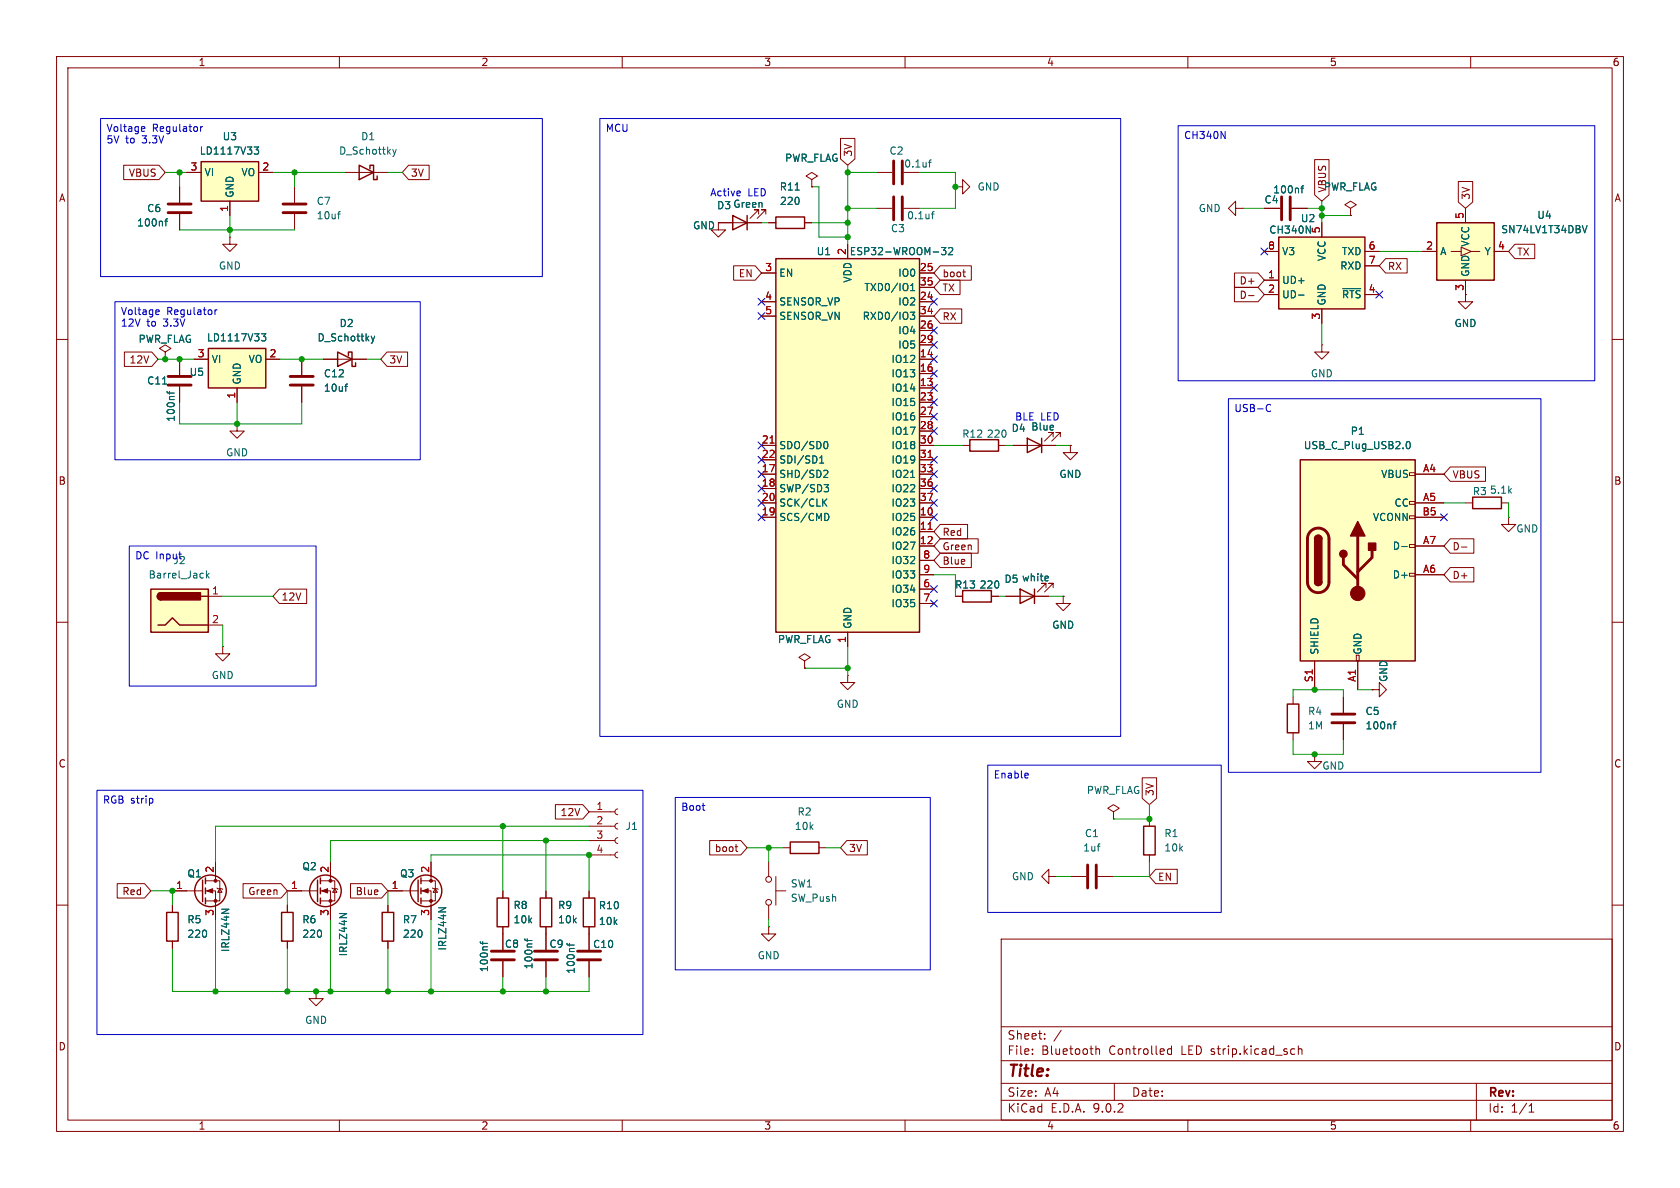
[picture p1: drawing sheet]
<svg xmlns="http://www.w3.org/2000/svg" width="297mm" height="210mm" viewBox="0 0 297 210" stroke-linecap="round" stroke-linejoin="round" font-family="sans-serif">
<g fill="none" stroke="#840000" stroke-width=".18">
<path d="M10 10h277v190h-277zM12 12h273v186h-273zM60 10v2M110 10v2M160 10v2M210 10v2M260 10v2M10 60h2M285 60h2M10 110h2M285 110h2M10 160h2"/>
<path d="M68.6 160v1.3M68.6 166.4v1.2M177 166h108v32h-108zM285 160h2M60 198v2M110 198v2M160 198v2M177 194.5h108M177 191.5h108M177 187.5h108M177 181.5h108M182.5 186.3v.1"/>
<path d="M182.5 185.5v.1M184.7 183.6v.1M184.7 182.8v.1M187.6 182.1l-1.3 2M193.7 184.9v1.5M193.7 185.5l.3-.1 .3 .1 .1 .9M197 191.5v3M207.1 185.5l-.4-.1-.3 .3v.4l.1 .2h.6M207.1 184.9v1.5M210 198v2M228.7 185.4l.2 .1M228.9 186.3l-.2 .1"/>
<path d="M229.5 185.5l.2-.1 .4 .1 .1 .9M229.5 184.9v1.5M260 198v2M261 191.5v6.5M270.3 196.6h.9M270.3 195.5l.4-.4v1.5"/>
</g>
<path d="M67.6 161.3h2v5.1h-2z" fill="none" stroke="#840000" stroke-width=".25"/>
<path d="M254 39.4h10.2v10.1h-10.2z" fill="#ffffc2"/>
<g fill="none" stroke="#840000" stroke-width=".25">
<path d="M254 39.4h10.2v10.1h-10.2zM35.8 155.6v3.8M36.3 155.2v1M36.3 157v1M36.3 158.8v1M103.1 158.8h2.1v5h-2.1zM139.7 148.8h5.1v2.1h-5.1zM202.2 146.1h2v5h-2zM29.5 161.3h2v5.1h-2zM49.8 161.3h2v5.1h-2z"/>
<circle cx="37.2" cy="157.5" r="2.79"/>
</g>
<g fill="none" stroke="#840000" stroke-width=".18">
<path d="M259.1 36.8v2.6M251.5 44.5h2.5M256.5 44.5h1.8M258.3 43.7l1.8 .8-1.8 .7zM259.1 49.5v2.6M260.1 44.5h1.5M264.2 44.5h2.5M31.7 63.5v2.8M31.7 68.3v2.8M189.2 78.7v1.3h1.3l-1.3 1.3-1.2-1.3h1.2M189.2 78.7h.1M142.2 116.8l1.1-.6-1.1-.6-1 .6 1 .6v1.3"/>
<path d="M142.2 118.1h.1M149.9 119.4v1.3h1.2l-1.2 1.2-1.3-1.2h1.3M149.9 119.4h.1M30.5 157.5h5.3M36.3 155.7h2.6v3.6h-2.6M36.3 157.5h1.8v5.1M38.1 152.4v3.3M38.4 157l.1 .1h.7l.2 .1M38.9 157.1l.3 .6h-.7zM104.1 157.5v1.3M104.1 143.5h4.6M104.1 146.1h4.6"/>
<path d="M104.1 148.6h4.6M104.1 151.1h4.6M109.2 143l-.3 .2-.2 .3 .2 .4 .3 .1M109.2 145.5l-.3 .2-.2 .4 .2 .3 .3 .2M109.2 148.1l-.3 .1-.2 .4 .2 .3 .3 .2M109.2 150.6l-.3 .2-.2 .3 .2 .4 .3 .1M135.9 152.4v2.5M137.2 157.5h1.7M137.2 154.9v5.1M138.4 149.9h1.3M144.8 149.9h1.2M185.4 154.9v-1.2l-1.3 1.2 1.3 1.3v-1.3h1.3"/>
<path d="M186.7 154.9h.1M189.2 154.9h2.8M194.1 154.9h2.7M196.8 143.5l1.1-.6-1.1-.7-1 .7 1 .6v1.3M196.8 144.8h.1M203.2 144.8v1.3M203.2 151.1v1.3M30.5 160v1.3M30.5 166.4v1.2M50.8 160v1.3M50.8 166.4v1.2M55.9 175.3v1.2h1.2l-1.2 1.3-1.3-1.3h1.3"/>
<path d="M55.9 175.3h.1M88.9 165.1v2.8M88.9 169.9v2.8M104.1 163.8v1.3M135.9 163.8v1.3h1.3l-1.3 1.3-1.3-1.3h1.3M135.9 163.8h.1M135.9 160v2.6"/>
<circle cx="135.9" cy="155.4" r=".51"/>
<circle cx="135.9" cy="159.5" r=".51"/>
</g>
<path d="M279.7 39.9l.5 1.2 .4-1.2M28.7 67.9h.8M29.5 69.2l.2 .3h1.1M30 69.2v.5M194 149.6h.5M194.3 149.2h.2M39.2 160.7h1.3l-1.3 .8M84.9 166.5l.2 .3h1.1M85.3 166.5v.4" fill="none" stroke="#006464" stroke-width=".18"/>
<path d="M29.7 66.5h4.1M29.7 68.1h4.1M192.3 152.9v4.1M193.8 152.9v4.1M86.9 168.1h4M86.9 169.7h4" fill="none" stroke="#840000" stroke-width=".51"/>
<g fill="#840000" stroke="#840000" stroke-width=".18">
<path d="M36.6 157.5l1-.4v.8z"/>
<circle cx="38.1" cy="155.7" r=".25"/>
<circle cx="38.1" cy="159.3" r=".25"/>
</g>
<path d="M137.2 45.7h25.4v66.1h-25.4z" fill="#ffffc2"/>
<g fill="none" stroke="#840000" stroke-width=".25">
<path d="M63.5 29.2l2.5 1.3-2.5 1.3zM65.4 29.8v-.6h.6v2.6h.7v-.7M137.2 45.7h25.4v66.1h-25.4zM170.2 104.4h5.1v2h-5.1zM180.3 104.1l2.6 1.3-2.6 1.3zM182.9 104.1v2.6M56.1 155.6v3.8M56.6 155.2v1M56.6 157v1M56.6 158.8v1M95.5 158.8h2v5h-2z"/>
<circle cx="57.5" cy="157.5" r="2.79"/>
</g>
<g fill="none" stroke="#840000" stroke-width=".18">
<path d="M52.1 33v2.8M52.1 37.8v2.8M61 30.5h7.6M154.9 36.8h2.8M159.8 36.8h2.8M223.5 36.8h2.8M228.3 36.8h2.8M134.6 48.3h2.6M134.6 53.3h2.6M134.6 55.9h2.6M149.9 43.2v2.5M162.6 48.3h2.5"/>
<path d="M162.6 53.3h2.5M162.6 55.9h2.5M162.6 50.8h2.5M162.6 58.4h2.5M29.2 62.2l1-.6-1-.6-1 .6 1 .6v1.3M29.2 63.5h.1M134.6 78.7h2.6M162.6 78.7h2.5M162.6 61h2.5M162.6 63.5h2.5M162.6 66h2.5M162.6 68.6h2.5"/>
<path d="M162.6 71.1h2.5M162.6 73.7h2.5M162.6 76.2h2.5M134.6 81.3h2.6M134.6 83.8h2.6M134.6 86.4h2.6M134.6 88.9h2.6M134.6 91.4h2.6M162.6 81.3h2.5M162.6 83.8h2.5M162.6 86.4h2.5M162.6 88.9h2.5"/>
<path d="M162.6 91.4h2.5M162.6 94h2.5M162.6 96.5h2.5M162.6 99.1h2.5M39.4 114.3v1.3h1.2l-1.2 1.2-1.3-1.2h1.3M39.4 114.3h.1M149.9 111.8v2.5M162.6 101.6h2.5M162.6 104.1h2.5M162.6 106.7h2.5M168.9 105.4h1.3M175.3 105.4h1.2"/>
<path d="M177.8 105.4h7.6M184.9 103.9v-.8h-.8h.8l-1.5 1.5M186.2 103.9v-.8h-.8h.8l-1.5 1.5M188 105.4v1.3h1.2l-1.2 1.3-1.3-1.3h1.3M188 105.4h.1M50.8 157.5h5.3M56.6 155.7h2.6v3.6h-2.6M56.6 157.5h1.8v5.1M58.4 152.4v3.3M58.7 157l.1 .1h.8l.1 .1M59.2 157.1l.4 .6h-.8zM96.5 157.5v1.3"/>
<path d="M96.5 163.8v1.3"/>
</g>
<g fill="none" stroke="#006464" stroke-width=".18">
<path d="M59.7 37.8h.5M60.2 37.4l-.3 .1M69.4 26.4l.3 .8M69.7 27.2l-.3 .5M70 26.4l-.3 .8M164.7 37.8h.4M165.1 37.4l-.3 .2v1.1M230 33.3h.5M230.5 32.8l-.3 .2v1.1M160.9 55.2h.8l-.4 .5 .3 .1v.5l-.1 .2-.5-.1M161 51.4h.7M161 50.5l.3-.4v1.3"/>
<path d="M166.4 43.8h.8l-.4 .4 .4 .2v.5l-.2 .1-.6-.1M167.7 43.9l.5-.1 .2 .3-.8 .9h.8M145.9 78a.68 .68 0 0 1 .5 .7 .68 .68 0 0 1-.5 .6M144.9 81.9h.7M144.9 81l.4-.4v1.3M145.6 88.8l.6 .7M145.7 85.7h.8l-.4 .5 .3 .1 .1 .4-.3 .2h-.3M145.8 83.1l.4 .1 .2 .3-.8 .9h.8M146.2 88.2l-.8 .7M146.3 90.8l.2 .5-.2 .7M161 84.4h.7M185.2 101.8l.1 .3-.6 .2"/>
<path d="M185.3 102.6l-.1 .1M60 161.5h1.3l-1.3 .7"/>
</g>
<path d="M136.1 78.3h.8M164.1 80.9h.7M164.1 93.6h.7" fill="none" stroke="#a90000" stroke-width=".18"/>
<g fill="#840000" stroke="#840000" stroke-width=".18">
<path d="M56.9 157.5l1-.4v.8z"/>
<circle cx="58.4" cy="155.7" r=".25"/>
<circle cx="58.4" cy="159.3" r=".25"/>
</g>
<path d="M50 36.1h4.1M50 37.6h4.1M158 34.8v4.1M159.5 34.8v4.1M226.6 34.8v4.1M228.1 34.8v4.1" fill="none" stroke="#840000" stroke-width=".51"/>
<path d="M26.7 104.1h10.1v7.7h-10.1z" fill="#ffffc2"/>
<path d="M59.7 62.2l2.5 1.3-2.5 1.3zM61.6 62.9v-.7h.6v2.6h.7v-.7M26.7 104.1h10.1v7.7h-10.1zM27.9 110.5h1.3l1.3-1.3 1.2 1.3h5.1M28.4 104.8a.64 .64 0 0 0-.6 .6 .64 .64 0 0 0 .6 .6M35.6 105.4h1.2" fill="none" stroke="#840000" stroke-width=".25"/>
<g fill="#840000" stroke="#840000" stroke-width=".25">
<path d="M28 105l.4-.2v1.2a.63 .63 0 0 1-.5-.3 .63 .63 0 0 1 .1-.7z"/>
<path d="M28.4 104.8h7v1.2h-7z"/>
</g>
<path d="M154.9 30.5h2.8M159.8 30.5h2.8M53.3 63.5v2.8M53.3 68.3v2.8M57.1 63.5h7.7M36.8 105.4h2.6M36.8 110.5h2.6" fill="none" stroke="#840000" stroke-width=".18"/>
<path d="M164.2 28.7h.4M164.6 28.3l-.3 .1v1.1M65.6 59.4l.3 .9M66.2 59.4l-.3 .9M61 68.3h.4M61.4 67.9h-.2M65.9 60.3l-.3 .4M36.5 100.9v1.3M36.6 101.7l.4 .5M37 101.3l-.5 .5" fill="none" stroke="#006464" stroke-width=".18"/>
<path d="M158 28.4v4.1M159.5 28.4v4.1M51.3 66.5h4.1M51.3 68.1h4.1" fill="none" stroke="#840000" stroke-width=".51"/>
<path d="M36.8 61.6h10.2v7h-10.2z" fill="#ffffc2"/>
<path d="M36.8 61.6h10.2v7h-10.2zM181.6 77.5l2.5 1.2-2.5 1.3zM184.1 77.5v2.5" fill="none" stroke="#840000" stroke-width=".25"/>
<g fill="none" stroke="#840000" stroke-width=".18">
<path d="M31.7 33v2.8M31.7 37.8v2.8M127 39.4v1.2h1.3l-1.3 1.3-1.3-1.3h1.3M127 39.4h.1M168.9 33h1.3v-1.2l1.2 1.2-1.2 1.3v-1.3M168.9 33h.1M218.4 36.8v-1.2l-1.2 1.2 1.2 1.3v-1.3h1.3M219.7 36.8h.1M40.6 41.9v1.3h1.3l-1.3 1.3-1.2-1.3h1.2M40.6 41.9h.1M34.3 63.5h2.5M41.9 74.9v1.3h1.3l-1.3 1.3-1.3-1.3h1.3"/>
<path d="M41.9 74.9h.1M41.9 68.6v2.5M47 63.5h2.5M179.1 78.7h7.6M186.2 77.2v-.7h-.8h.8l-1.5 1.5M187.5 77.2v-.7h-.8h.8l-1.6 1.5"/>
</g>
<path d="M29.1 39.1h.5M29.6 38.7l-.3 .2v1M46.2 59h.8l-.4 .5 .3 .1 .1 .4-.3 .3h-.3" fill="none" stroke="#006464" stroke-width=".18"/>
<path d="M29.7 36.1h4.1M29.7 37.6h4.1" fill="none" stroke="#840000" stroke-width=".51"/>
<path d="M35.6 28.6h10.1v7h-10.1z" fill="#ffffc2"/>
<g fill="none" stroke="#840000" stroke-width=".25">
<path d="M35.6 28.6h10.1v7h-10.1zM129.5 38.1l2.6 1.3-2.6 1.2zM132.1 38.1v2.5M137.2 38.4h5v2h-5zM171.4 77.7h5.1v2.1h-5.1zM73.9 155.6v3.8M74.4 155.2v1M74.4 157v1M74.4 158.8v1M87.9 158.8h2v5h-2z"/>
<circle cx="75.3" cy="157.5" r="2.79"/>
</g>
<g fill="none" stroke="#840000" stroke-width=".18">
<path d="M33 30.5h2.6M40.6 35.6v2.5M45.7 30.5h2.6M127 39.4h7.6M134.1 37.8v-.7h-.8h.8l-1.5 1.5M135.4 37.8v-.7h-.8h.8l-1.5 1.5M135.9 39.4h1.3M142.2 39.4h1.3M143.5 31.8l1-.7-1-.6-1 .6 1 .7v1.2M143.5 33h.1M170.2 78.7h1.2M176.5 78.7h1.3"/>
<path d="M68.6 157.5h5.3M74.4 155.7h2.6v3.6h-2.6M74.4 157.5h1.8v5.1M76.2 152.4v3.3M76.5 157l.1 .1h.7l.2 .1M77 157.1l.3 .6h-.7zM88.9 157.5v1.3M88.9 163.8v1.3M96.5 165.1v2.8M96.5 169.9v2.8M104.1 165.1v2.8M104.1 169.9v2.8"/>
</g>
<path d="M44.9 26h.8l-.4 .5 .4 .1v.4l-.2 .2h-.4M140.6 33.6h.7M77.5 160.5h1.3l-1.3 .7M92.8 166l.2 .3h1.1M93.2 166v.4M100.2 166.8l.2 .3h1.1M100.7 166.8v.4" fill="none" stroke="#006464" stroke-width=".18"/>
<path d="M94.5 168.1h4.1M94.5 169.7h4.1M102.1 168.1h4.1M102.1 169.7h4.1" fill="none" stroke="#840000" stroke-width=".51"/>
<g fill="#840000" stroke="#840000" stroke-width=".18">
<path d="M74.7 157.5l1-.4v.8z"/>
<circle cx="76.2" cy="155.7" r=".25"/>
<circle cx="76.2" cy="159.3" r=".25"/>
</g>
<path d="M229.9 81.3h20.3v35.5h-20.3z" fill="#ffffc2"/>
<g fill="none" stroke="#840000" stroke-width=".18">
<path d="M249.2 83.6h1v.5h-1zM249.2 88.6h1v.6h-1zM249.2 91.2h1v.5h-1zM249.2 96.3h1v.5h-1zM250.2 83.8h5.1M250.2 88.9h5.1M250.2 91.4h5.1M250.2 96.5h5.1M259.1 88.9h1.2M265.4 88.9h1.3M266.7 91.4v1.3h1.3l-1.3 1.3-1.3-1.3h1.3M266.7 91.4h.1"/>
<path d="M232.4 116.8v5.1M239.8 115.8h.5v1h-.5zM240 116.8v5.1M249.2 101.3h1v.6h-1zM250.2 101.6h5.1M228.6 123.2v1.3M228.6 129.5v1.3M232.4 133.4v1.2h1.3l-1.3 1.3-1.3-1.3h1.3M232.4 133.4h.1M237.5 123.2v2.8M237.5 128v2.8M242.6 121.9h1.2v-1.2l1.3 1.2-1.3 1.3v-1.3"/>
<path d="M242.6 121.9h.1"/>
</g>
<path d="M229.9 81.3h20.3v35.5h-20.3zM232.4 95.3a.64 .64 0 0 1 .6-.7 .64 .64 0 0 1 .7 .7M260.3 87.9h5.1v2h-5.1zM232.4 102.9a.64 .64 0 0 0 .6 .6 .64 .64 0 0 0 .7-.6M227.6 124.5h2v5h-2z" fill="none" stroke="#840000" stroke-width=".25"/>
<path d="M231.7 93.9a1.9 1.9 0 0 1 2.1-.4 1.9 1.9 0 0 1 1.1 1.8v7.6a1.91 1.91 0 0 1-1.9 1.9 1.91 1.91 0 0 1-1.9-1.9v-7.8l.2-.6zM237.5 98.6v1.2l2.5 2.6M240 94.7v10.2M242.6 97.3v1.3l-2.6 2.5M235.5 126.2h4M235.5 127.8h4" fill="none" stroke="#840000" stroke-width=".51"/>
<g fill="#840000" stroke="#840000" stroke-width=".25">
<path d="M232.4 95.3h1.3v7.6h-1.3z"/>
<path d="M232.6 94.8a.64 .64 0 0 1 .7-.1 .64 .64 0 0 1 .4 .6h-1.3z"/>
<path d="M232.4 102.9h1.3a.64 .64 0 0 1-.7 .6 .64 .64 0 0 1-.6-.6z"/>
<path d="M240 92.2l1.3 2.5h-2.5z"/>
<path d="M241.9 96h1.3v1.3h-1.3z"/>
<circle cx="237.5" cy="97.9" r=".63"/>
</g>
<circle cx="240" cy="104.9" r="1.27" fill="#840000" stroke="#840000" stroke-width=".18"/>
<path d="M248.8 78.1l.1-.1a.68 .68 0 0 1 .4 .7 .68 .68 0 0 1-.4 .6 .84 .84 0 0 1-.1-1.2zM247.8 96.6h1M246.3 128h.5M246.8 127.6l-.3 .2v1" fill="none" stroke="#006464" stroke-width=".18"/>
<path d="M226.1 41.9h15.2v12.7h-15.2z" fill="#ffffc2"/>
<path d="M226.1 41.9h15.2v12.7h-15.2z" fill="none" stroke="#840000" stroke-width=".25"/>
<g fill="none" stroke="#840000" stroke-width=".18">
<path d="M21.9 29.2h6.2l1.1 1.3-1.1 1.3h-6.2zM31.7 33v2.8M31.7 37.8v2.8M33 30.5h2.6M40.6 35.6v2.5M45.7 30.5h2.6M72.2 29.2h3.7v2.6h-3.7l-1.1-1.3zM127 39.4h.1M127 39.4h2.5M132.1 39.4h2.5M135.9 39.4h1.3M142.2 39.4h1.3"/>
<path d="M143.5 33h.1M148.6 24.5h2.5v3.6l-1.2 1.1-1.3-1.1zM223.5 36.8h2.8M228.3 36.8h2.8M232.4 28.2h2.6v6.2l-1.3 1.2-1.3-1.2zM233.7 39.4v2.5M238.8 36.8l1-.6-1-.6-1.1 .6 1.1 .6v1.3M238.8 38.1h.1M257.8 32.1h2.6v3.6l-1.3 1.1-1.3-1.1zM259.1 36.8v2.6M129.7 47h3.8l1.1 1.3-1.1 1.2h-3.8zM134.6 48.3h2.6"/>
<path d="M134.6 53.3h2.6M134.6 55.9h2.6M149.9 43.2v2.5M162.6 48.3h2.5M162.6 53.3h2.5M162.6 55.9h2.5M162.6 50.8h2.5M162.6 58.4h2.5M166.2 54.6h3.8v2.6h-3.8l-1.1-1.3zM166.2 49.5h3.5v2.6h-3.5l-1.1-1.3zM166.2 47h5.5v2.5h-5.5l-1.1-1.2zM170.2 48.1h.5"/>
<path d="M170.4 48.9h.3M218.2 50.8h4.2l1.1 1.3-1.1 1.2h-4.2zM218.2 48.3h4.2l1.1 1.2-1.1 1.3h-4.2zM220.7 52.3h1M223.5 44.5h2.6M223.5 49.5h2.6M223.5 52.1h2.6M233.7 54.6v2.6M241.3 44.5h2.5M241.3 52.1h2.5M241.3 47h2.5M245 45.7h3.8v2.6h-3.8l-1.2-1.3z"/>
<path d="M251.5 44.5h2.5M259.1 52.1v1.2h1.2l-1.2 1.3-1.3-1.3h1.3M259.1 52.1h.1M259.1 49.5v2.6M264.2 44.5h2.5M267.8 43.2h3.5v2.5h-3.5l-1.1-1.2zM22 62.2h4.8l1.1 1.3-1.1 1.3h-4.8zM29.2 63.5h.1M31.7 63.5v2.8M31.7 68.3v2.8M34.3 63.5h2.5M41.9 68.6v2.5"/>
<path d="M47 63.5h2.5M53.3 63.5v2.8M53.3 68.3v2.8M57.1 63.5h2.6M62.2 63.5h2.6M68.4 62.2h3.7v2.6h-3.7l-1.1-1.3zM134.6 78.7h2.6M162.6 63.5h2.5M162.6 78.7h2.5M162.6 61h2.5M162.6 66h2.5M162.6 68.6h2.5"/>
<path d="M162.6 71.1h2.5M162.6 73.7h2.5M162.6 76.2h2.5M179.1 78.7h2.5M184.1 78.7h2.6M189.2 78.7h.1M233.7 61v1.2h1.2l-1.2 1.3-1.3-1.3h1.3M233.7 61h.1M134.6 81.3h2.6M134.6 83.8h2.6M134.6 86.4h2.6M134.6 88.9h2.6"/>
<path d="M134.6 91.4h2.6M162.6 81.3h2.5M162.6 83.8h2.5M162.6 86.4h2.5M162.6 88.9h2.5M162.6 91.4h2.5M162.6 94h2.5M162.6 96.5h2.5M162.6 99.1h2.5M166.2 92.7h4.9v2.6h-4.9l-1.1-1.3zM166.2 97.8h5.5v2.5h-5.5l-1.1-1.2zM166.2 95.2h6.7v2.6h-6.7l-1.1-1.3z"/>
<path d="M250.2 83.8h5.1M250.2 88.9h5.1M250.2 91.4h5.1M250.2 96.5h5.1M256.4 82.5h6.2v2.6h-6.2l-1.1-1.3zM256.4 95.2h4.2v2.6h-4.2l-1.1-1.3zM258.4 96.7h.9M49.4 104.1h4.8v2.6h-4.8l-1.1-1.3zM142.2 118.1h.1M149.9 111.8v2.5M162.6 101.6h2.5M162.6 104.1h2.5"/>
<path d="M162.6 106.7h2.5M168.9 105.4h1.3M175.3 105.4h1.2M177.8 105.4h2.5M182.9 105.4h2.5M188 105.4h.1M232.4 116.8v5.1M240 116.8v5.1M250.2 101.6h5.1M256.4 100.3h4.2v2.6h-4.2l-1.1-1.3zM201.9 137.5h2.6v3.6l-1.3 1.1-1.3-1.1zM237.5 123.2v2.8"/>
<path d="M237.5 128v2.8M242.6 121.9h.1M20.7 156.2h4.9l1.1 1.3-1.1 1.3h-4.9zM30.5 157.5h2.5M38.1 152.4v2.5M43 156.2h6.7l1.1 1.3-1.1 1.3h-6.7zM50.8 157.5h2.5M58.4 152.4v2.5M62 156.2h5.5l1.1 1.3-1.1 1.3h-5.5zM68.6 157.5h2.5M76.2 152.4v2.5M88.9 157.5v1.3"/>
<path d="M96.5 157.5v1.3M98.2 142.2h4.8l1.1 1.3-1.1 1.3h-4.8zM104.1 157.5v1.3M125.5 148.6h5.5l1.1 1.3-1.1 1.2h-5.5zM129.9 149.7h.5M130.2 150.5h.2M149.7 148.6h3.6v2.5h-3.6l-1.1-1.2zM204.3 153.7h3.8v2.5h-3.8l-1.1-1.3zM30.5 160v1.3M30.5 166.4v1.2M38.1 160v2.6M50.8 160v1.3"/>
<path d="M50.8 166.4v1.2M58.4 160v2.6M68.6 160v1.3M68.6 166.4v1.2M76.2 160v2.6M88.9 163.8v4.1M88.9 169.9v2.8M96.5 163.8v4.1M96.5 169.9v2.8M104.1 163.8v4.1M104.1 169.9v2.8"/>
</g>
<g fill="none" stroke="#006464" stroke-width=".18">
<path d="M29.1 39.1h.5M29.6 38.7l-.3 .2v1M44.9 26h.8l-.4 .5 .4 .1v.4l-.2 .2h-.4M140.6 33.6h.7M230 33.3h.5M230.5 32.8l-.3 .2v1.1M230.9 39.9l.8 1.3M279.7 39.9l.5 1.2 .4-1.2M46.2 59h.8l-.4 .5 .3 .1 .1 .4-.3 .3h-.3M65.6 59.4l.3 .9M66.2 59.4l-.3 .9M160.9 55.2h.8l-.4 .5 .3 .1v.5l-.1 .2-.5-.1"/>
<path d="M161 51.4h.7M161 50.5l.3-.4v1.3M166.4 43.8h.8l-.4 .4 .4 .2v.5l-.2 .1-.6-.1M167.7 43.9l.5-.1 .2 .3-.8 .9h.8M229.6 52.2h.9M237.4 51h3.2M28.7 67.9h.8M29.5 69.2l.2 .3h1.1M30 69.2v.5M61 68.3h.4M61.4 67.9h-.2M65.9 60.3l-.3 .4"/>
<path d="M145.9 78a.68 .68 0 0 1 .5 .7 .68 .68 0 0 1-.5 .6M248.8 78.1l.1-.1a.68 .68 0 0 1 .4 .7 .68 .68 0 0 1-.4 .6 .84 .84 0 0 1-.1-1.2zM144.9 81.9h.7M144.9 81l.4-.4v1.3M145.6 88.8l.6 .7M145.7 85.7h.8l-.4 .5 .3 .1 .1 .4-.3 .2h-.3M145.8 83.1l.4 .1 .2 .3-.8 .9h.8M146.2 88.2l-.8 .7M146.3 90.8l.2 .5-.2 .7M161 84.4h.7M247.8 96.6h1M185.2 101.8l.1 .3-.6 .2"/>
<path d="M185.3 102.6l-.1 .1M246.3 128h.5M246.8 127.6l-.3 .2v1M39.2 160.7h1.3l-1.3 .8M60 161.5h1.3l-1.3 .7M77.5 160.5h1.3l-1.3 .7M84.9 166.5l.2 .3h1.1M85.3 166.5v.4M92.8 166l.2 .3h1.1M93.2 166v.4M100.2 166.8l.2 .3h1.1M100.7 166.8v.4"/>
</g>
<g fill="none" stroke="#009600" stroke-width=".18">
<path d="M29.2 30.5h3.8M31.7 30.5v2.5M40.6 38.1v3.8M48.3 30.5h12.7M52.1 30.5v2.5M68.6 30.5h2.5M134.6 39.4h1.3M143.5 39.4h6.4M143.5 33h1.3v8.9h5.1M149.9 29.2v14M149.9 36.8h5M149.9 30.5h5"/>
<path d="M162.6 30.5h6.3v6.3h-6.3M219.7 36.8h3.8M231.1 36.8h2.6M233.7 35.6v3.8M233.7 38.1h5.1M31.7 40.6h20.4M233.7 57.2v3.8M243.8 44.5h7.7M27.9 63.5h6.4M31.7 71.1v3.8h21.6v-3.8M41.9 71.1v3.8M49.5 63.5h7.6"/>
<path d="M64.8 63.5h2.5M165.1 78.7h5.1M177.8 78.7h1.3M186.7 78.7h2.5M255.3 88.9h3.8M266.7 88.9v2.5M39.4 105.4h8.9M39.4 110.5v3.8M142.2 118.1h7.7M149.9 114.3v5.1M165.1 101.6h3.8v3.8M176.5 105.4h1.3"/>
<path d="M185.4 105.4h2.6M228.6 123.2v-1.3h8.9v1.3M228.6 130.8v2.6h8.9v-2.6M240 121.9h2.6M26.7 157.5h3.8v2.5M50.8 157.5v2.5M68.6 157.5v2.5M76.2 152.4v-1.3h27.9v6.4M88.9 146.1v11.4M96.5 148.6v8.9M104.1 148.6h-45.7v3.8M104.1 146.1h-66v6.3"/>
<path d="M132.1 149.9h6.3M135.9 149.9v2.5M146 149.9h2.6M186.7 154.9h2.5M203.2 152.4v2.5h-6.4M203.2 142.2v2.6h-6.4M30.5 167.6v7.7h73.6v-2.6M38.1 162.6v12.7M50.8 167.6v7.7M58.4 162.6v12.7M68.6 167.6v7.7M76.2 162.6v12.7"/>
<path d="M88.9 172.7v2.6M96.5 172.7v2.6M135.9 162.6v1.2"/>
</g>
<g fill="none" stroke="#000084" stroke-width=".18">
<path d="M134 52.7l1.2 1.2M134 55.3l1.2 1.2M135.2 52.7l-1.2 1.2M135.2 55.3l-1.2 1.2M164.5 57.8l1.2 1.2M164.5 52.7l1.2 1.2M165.7 57.8l-1.2 1.2M165.7 52.7l-1.2 1.2M222.9 43.8l1.2 1.3M224.1 43.8l-1.2 1.3M243.2 51.5l1.2 1.2M244.4 51.5l-1.2 1.2"/>
<path d="M134 78.1l1.2 1.2M135.2 78.1l-1.2 1.2M164.5 68l1.2 1.2M164.5 60.4l1.2 1.2M164.5 65.4l1.2 1.2M164.5 62.9l1.2 1.2M164.5 73.1l1.2 1.2M164.5 70.5l1.2 1.2M164.5 75.6l1.2 1.2M165.7 68l-1.2 1.2M165.7 60.4l-1.2 1.2M165.7 65.4l-1.2 1.2"/>
<path d="M165.7 62.9l-1.2 1.2M165.7 73.1l-1.2 1.2M165.7 70.5l-1.2 1.2M165.7 75.6l-1.2 1.2M134 88.3l1.2 1.2M134 85.8l1.2 1.2M134 83.2l1.2 1.2M134 90.8l1.2 1.2M134 80.7l1.2 1.2M135.2 88.3l-1.2 1.2M135.2 85.8l-1.2 1.2M135.2 90.8l-1.2 1.2"/>
<path d="M135.2 83.2l-1.2 1.2M135.2 80.7l-1.2 1.2M164.5 80.7l1.2 1.2M164.5 83.2l1.2 1.2M164.5 85.8l1.2 1.2M164.5 90.8l1.2 1.2M164.5 88.3l1.2 1.2M165.7 80.7l-1.2 1.2M165.7 83.2l-1.2 1.2M165.7 85.8l-1.2 1.2M165.7 90.8l-1.2 1.2M165.7 88.3l-1.2 1.2"/>
<path d="M254.7 90.8l1.2 1.2M255.9 90.8l-1.2 1.2M164.5 103.5l1.2 1.2M164.5 106.1l1.2 1.2M165.7 103.5l-1.2 1.2M165.7 106.1l-1.2 1.2"/>
</g>
<g fill="none" stroke="#0000c2" stroke-width=".18">
<path d="M17.8 21h78.1v27.9h-78.1zM25.2 22.4h.3l.1 .3-.6 .1M25.5 23.2h-.3M35.5 22.4v.8M35.8 22.4l-.3 .2M106 21h92.1v109.2h-92.1zM130.8 33.8l.1 .3-.6 .1M208.3 22.2h73.6v45.1h-73.6zM215.9 23.2l.7 1.3v-1.3M20.3 53.3h54v28h-54zM27.7 54.8h.4v.3l-.6 .1M28.1 55.6h-.4"/>
<path d="M38 54.8v.8M38.4 54.8l-.4 .2M217.2 70.5h55.2v66h-55.2zM224.1 71.6l.3-.1 .2 .1M224.6 72.6l-.2 .2-.3-.1M22.9 96.5h33v24.8h-33zM31.6 97.9h.5M17.1 139.7h96.6v43.2h-96.6zM174.6 135.3h41.3v26h-41.3zM181.6 136.7l.2 .3-.6 .1M181.7 137.5h-.1M27 141.2v.7"/>
<path d="M119.4 141h45.1v30.5h-45.1zM124.1 142.4h.5M124.5 143.2h.1"/>
</g>
<path d="M136.1 78.3h.8M164.1 80.9h.7M164.1 93.6h.7" fill="none" stroke="#a90000" stroke-width=".18"/>
<g fill="#009600" stroke="#009600" stroke-width=".18">
<circle cx="104.1" cy="151.1" r=".46"/>
<circle cx="96.5" cy="148.6" r=".46"/>
<circle cx="41.9" cy="74.9" r=".46"/>
<circle cx="53.3" cy="63.5" r=".46"/>
<circle cx="29.2" cy="63.5" r=".46"/>
<circle cx="31.7" cy="63.5" r=".46"/>
<circle cx="40.6" cy="40.6" r=".46"/>
<circle cx="31.7" cy="30.5" r=".46"/>
<circle cx="52.1" cy="30.5" r=".46"/>
<circle cx="88.9" cy="146.1" r=".46"/>
<circle cx="76.2" cy="175.3" r=".46"/>
<circle cx="88.9" cy="175.3" r=".46"/>
<circle cx="96.5" cy="175.3" r=".46"/>
<circle cx="68.6" cy="175.3" r=".46"/>
<circle cx="58.4" cy="175.3" r=".46"/>
<circle cx="30.5" cy="157.5" r=".46"/>
<circle cx="50.8" cy="175.3" r=".46"/>
<circle cx="38.1" cy="175.3" r=".46"/>
<circle cx="55.9" cy="175.3" r=".46"/>
<circle cx="149.9" cy="36.8" r=".46"/>
<circle cx="149.9" cy="30.5" r=".46"/>
<circle cx="149.9" cy="39.4" r=".46"/>
<circle cx="149.9" cy="41.9" r=".46"/>
<circle cx="168.9" cy="33" r=".46"/>
<circle cx="149.9" cy="118.1" r=".46"/>
<circle cx="232.4" cy="133.4" r=".46"/>
<circle cx="232.4" cy="121.9" r=".46"/>
<circle cx="203.2" cy="144.8" r=".46"/>
<circle cx="135.9" cy="149.9" r=".46"/>
<circle cx="233.7" cy="36.8" r=".46"/>
<circle cx="233.7" cy="38.1" r=".46"/>
</g>
<text font-size="2.8" fill="#840000" x="178" y="190.9">Title:</text>
<g font-size="2.1" fill="#840000">
<text x="178" y="184">Sheet:</text>
<text x="178" y="186.7">File:</text>
<text x="184.1" y="186.7">Bluetooth</text>
<text x="196.1" y="186.7">Controlled</text>
<text x="209" y="186.7">LED strip.kicad_sch</text>
<text x="178" y="196.9">KiCad</text>
<text x="178" y="194.1">Size:</text>
<text x="184.7" y="194.1">A4</text>
<text x="185.7" y="196.9">E.D.A.</text>
<text x="193.3" y="196.9">9.0.2</text>
<text x="200" y="194.1">Date:</text>
<text x="263" y="194.3">Rev:</text>
<text x="263" y="196.9">Id:</text>
<text x="267.1" y="196.9">1/1</text>
</g>
<g font-size="1.8" fill="#840000">
<text x="35" y="11.9">1</text>
<text x="85" y="11.9">2</text>
<text x="135" y="11.9">3</text>
<text x="185" y="11.9">4</text>
<text x="235" y="11.9">5</text>
<text x="285" y="11.9">6</text>
<text x="150.8" y="27.8" transform="rotate(-90 150.8 27.8)">3V</text>
<text x="10.3" y="35.9">A</text>
<text x="22.7" y="31.4">VBUS</text>
<text x="72.5" y="31.4">3V</text>
<text x="260" y="35.4" transform="rotate(-90 260 35.4)">3V</text>
<text x="285.3" y="35.9">A</text>
<text x="245.3" y="47.9">RX</text>
<text x="268.1" y="45.4">TX</text>
<text x="130.5" y="49.2">EN</text>
<text x="166.5" y="51.8">TX</text>
<text x="166.5" y="49.2">boot</text>
<text x="219" y="53">D-</text>
<text x="219" y="50.5">D+</text>
<text x="166.5" y="56.8">RX</text>
<text x="22.8" y="64.5">12V</text>
<text x="68.7" y="64.5">3V</text>
<text x="10.3" y="85.9">B</text>
<text x="256.7" y="84.8">VBUS</text>
<text x="285.3" y="85.9">B</text>
<text x="166.5" y="94.9">Red</text>
<text x="166.5" y="100">Blue</text>
<text x="166.5" y="97.5">Green</text>
<text x="256.7" y="97.5">D-</text>
<text x="49.7" y="106.4">12V</text>
<text x="256.7" y="102.6">D+</text>
<text x="10.3" y="135.9">C</text>
<text x="285.3" y="135.9">C</text>
<text x="204.2" y="140.8" transform="rotate(-90 204.2 140.8)">3V</text>
<text x="99" y="144.5">12V</text>
<text x="126.3" y="150.8">boot</text>
<text x="150" y="150.8">3V</text>
<text x="204.6" y="155.9">EN</text>
<text x="21.5" y="158.4">Red</text>
<text x="43.8" y="158.4">Green</text>
<text x="62.8" y="158.4">Blue</text>
<text x="10.3" y="185.9">D</text>
<text x="285.3" y="185.9">D</text>
<text x="35" y="199.9">1</text>
<text x="85" y="199.9">2</text>
<text x="135" y="199.9">3</text>
<text x="185" y="199.9">4</text>
<text x="235" y="199.9">5</text>
<text x="285" y="199.9">6</text>
</g>
<g font-size="1.8" fill="#0000c2">
<text x="18.7" y="23.6">Voltage</text>
<text x="26.9" y="23.6">Regulator</text>
<text x="107" y="23.6">MCU</text>
<text x="18.7" y="25.7">5V</text>
<text x="22.2" y="25.7">to</text>
<text x="25.2" y="25.7">3.3V</text>
<text x="209.2" y="24.9">CH340N</text>
<text x="132.2" y="34.9">LED</text>
<text x="21.3" y="56">Voltage</text>
<text x="21.3" y="58.1">12V</text>
<text x="26" y="58.1">to</text>
<text x="29" y="58.1">3.3V</text>
<text x="29.5" y="56">Regulator</text>
<text x="184" y="74.5">LED</text>
<text x="218.1" y="73.2">USB-C</text>
<text x="23.8" y="99.2">DC Input</text>
<text x="30.6" y="99.9">J2</text>
<text x="175.6" y="137.9">Enable</text>
<text x="18.1" y="142.4">RGB strip</text>
<text x="120.3" y="143.6">Boot</text>
</g>
<g font-size="1.8" fill="#006464">
<text x="35.2" y="27.5">LD1117V33</text>
<text x="39.3" y="25">U3</text>
<text x="59.8" y="27.5">D_Schottky</text>
<text x="63.7" y="25">D1</text>
<text x="138.7" y="28.8">PWR_FLAG</text>
<text x="157.2" y="27.5">C2</text>
<text x="159.8" y="29.8">0.1uf</text>
<text x="36.1" y="31.3">VI</text>
<text x="41.5" y="35.1" transform="rotate(-90 41.5 35.1)">GND</text>
<text x="42.6" y="31.3">VO</text>
<text x="125.5" y="34.9">Active</text>
<text x="137.8" y="33.9">R11</text>
<text x="172.7" y="33.9">GND</text>
<text x="225" y="34.4">100nf</text>
<text x="233.9" y="33.9">PWR_FLAG</text>
<text x="234.6" y="34.1" transform="rotate(-90 234.6 34.1)">VBUS</text>
<text x="24.1" y="40.2">100nf</text>
<text x="25.9" y="37.7">C6</text>
<text x="55.9" y="36.4">C7</text>
<text x="55.9" y="39">10uf</text>
<text x="122.4" y="40.7">GND</text>
<text x="126.7" y="37.2">D3 Green</text>
<text x="137.8" y="36.4">220</text>
<text x="157.4" y="41.2">C3</text>
<text x="160.3" y="39">0.1uf</text>
<text x="211.8" y="37.7">GND</text>
<text x="223.4" y="36.2">C4</text>
<text x="224.3" y="41.5">CH340N</text>
<text x="229.9" y="39.5">U2</text>
<text x="265.3" y="41.4">SN74LV1T34DBV</text>
<text x="271.7" y="38.9">U4</text>
<text x="38.6" y="47.9">GND</text>
<text x="144.3" y="45.3">U1</text>
<text x="150.1" y="45.3">ESP32-WROOM-32</text>
<text x="226.6" y="45.3">V3</text>
<text x="234.5" y="46.2" transform="rotate(-90 234.5 46.2)">VCC</text>
<text x="236.8" y="47.9">RXD</text>
<text x="237.1" y="45.3">TXD</text>
<text x="254.5" y="45.3">A</text>
<text x="259.9" y="43.7" transform="rotate(-90 259.9 43.7)">VCC</text>
<text x="262.4" y="45.3">Y</text>
<text x="137.7" y="49.1">EN</text>
<text x="150.7" y="50.1" transform="rotate(-90 150.7 50.1)">VDD</text>
<text x="152.7" y="51.7">TXD0/IO1</text>
<text x="158.7" y="49.1">IO0</text>
<text x="226.6" y="50.4">UD+</text>
<text x="226.6" y="52.9">UD-</text>
<text x="237.1" y="52.9">~{RTS}</text>
<text x="259.9" y="49" transform="rotate(-90 259.9 49)">GND</text>
<text x="59.9" y="58">D2</text>
<text x="137.7" y="54.2">SENSOR_VP</text>
<text x="137.7" y="56.7">SENSOR_VN</text>
<text x="152.4" y="56.7">RXD0/IO3</text>
<text x="158.7" y="54.2">IO2</text>
<text x="158.7" y="59.3">IO4</text>
<text x="234.5" y="54.1" transform="rotate(-90 234.5 54.1)">GND</text>
<text x="257" y="58">GND</text>
<text x="24.4" y="60.8">PWR_FLAG</text>
<text x="36.5" y="60.6">LD1117V33</text>
<text x="37.3" y="64.4">VI</text>
<text x="43.9" y="64.4">VO</text>
<text x="56" y="60.6">D_Schottky</text>
<text x="157.5" y="64.4">IO12</text>
<text x="158.7" y="61.8">IO5</text>
<text x="25.9" y="68.2">C11</text>
<text x="33.4" y="66.6">U5</text>
<text x="42.8" y="68.1" transform="rotate(-90 42.8 68.1)">GND</text>
<text x="57.2" y="69.4">10uf</text>
<text x="57.2" y="66.9">C12</text>
<text x="157.5" y="66.9">IO13</text>
<text x="157.5" y="69.4">IO14</text>
<text x="157.5" y="72">IO15</text>
<text x="231.6" y="66.9">GND</text>
<text x="31.1" y="74.7" transform="rotate(-90 31.1 74.7)">100nf</text>
<text x="157.5" y="74.5">IO16</text>
<text x="157.5" y="77.1">IO17</text>
<text x="170" y="77.6">R12</text>
<text x="174.4" y="77.6">220</text>
<text x="178.7" y="76.6">D4 Blue</text>
<text x="179.4" y="74.5">BLE</text>
<text x="238.7" y="77.1">P1</text>
<text x="39.9" y="80.9">GND</text>
<text x="137.7" y="79.6">SDO/SD0</text>
<text x="137.7" y="82.1">SDI/SD1</text>
<text x="157.5" y="79.6">IO18</text>
<text x="157.5" y="82.1">IO19</text>
<text x="230.4" y="79.6">USB_C_Plug_USB2.0</text>
<text x="137.7" y="84.7">SHD/SD2</text>
<text x="137.7" y="87.2">SWP/SD3</text>
<text x="137.7" y="89.8">SCK/CLK</text>
<text x="157.5" y="84.7">IO21</text>
<text x="157.5" y="87.2">IO22</text>
<text x="157.5" y="89.8">IO23</text>
<text x="187.2" y="84.7">GND</text>
<text x="244.1" y="84.7">VBUS</text>
<text x="246.4" y="89.8">CC</text>
<text x="260.3" y="87.7">R3</text>
<text x="263.3" y="87.5">5.1k</text>
<text x="137.7" y="92.3">SCS/CMD</text>
<text x="157.5" y="92.3">IO25</text>
<text x="157.5" y="94.8">IO26</text>
<text x="242.6" y="92.3">VCONN</text>
<text x="268" y="94.3">GND</text>
<text x="157.5" y="97.4">IO27</text>
<text x="157.5" y="99.9">IO32</text>
<text x="246.1" y="97.4">D-</text>
<text x="26.2" y="102.5">Barrel_Jack</text>
<text x="157.5" y="102.5">IO33</text>
<text x="157.5" y="105">IO34</text>
<text x="157.5" y="107.5">IO35</text>
<text x="168.7" y="104.2">R13</text>
<text x="173.1" y="104.2">220</text>
<text x="177.5" y="103.2">D5 white</text>
<text x="246.1" y="102.5">D+</text>
<text x="137.4" y="113.9">PWR_FLAG</text>
<text x="150.7" y="111.3" transform="rotate(-90 150.7 111.3)">GND</text>
<text x="185.9" y="111.4">GND</text>
<text x="233.3" y="115.8" transform="rotate(-90 233.3 115.8)">SHIELD</text>
<text x="240.9" y="115.8" transform="rotate(-90 240.9 115.8)">GND</text>
<text x="37.3" y="120.2">GND</text>
<text x="147.8" y="125.3">GND</text>
<text x="245.5" y="120.7" transform="rotate(-90 245.5 120.7)">GND</text>
<text x="231.1" y="126.6">R4</text>
<text x="231.1" y="129.1">1M</text>
<text x="241.3" y="126.6">C5</text>
<text x="241.3" y="129.1">100nf</text>
<text x="233.7" y="136.2">GND</text>
<text x="192" y="140.6">PWR_FLAG</text>
<text x="110.5" y="146.9">J1</text>
<text x="140.4" y="146.9">10k</text>
<text x="140.9" y="144.4">R2</text>
<text x="191.7" y="148.2">C1</text>
<text x="205.7" y="148.2">R1</text>
<text x="33" y="155.3">Q1</text>
<text x="53.3" y="154">Q2</text>
<text x="70.6" y="155.3">Q3</text>
<text x="178.8" y="155.8">GND</text>
<text x="191.4" y="150.7">1uf</text>
<text x="205.7" y="150.7">10k</text>
<text x="90.7" y="160.9">R8</text>
<text x="98.6" y="160.9">R9</text>
<text x="105.8" y="160.9">R10</text>
<text x="139.7" y="157.1">SW1</text>
<text x="139.7" y="159.6">SW_Push</text>
<text x="33" y="163.4">R5</text>
<text x="33" y="166">220</text>
<text x="53.3" y="163.4">R6</text>
<text x="53.3" y="166">220</text>
<text x="71.1" y="163.4">R7</text>
<text x="71.1" y="166">220</text>
<text x="89.2" y="167.7">C8</text>
<text x="90.7" y="163.4">10k</text>
<text x="97" y="167.7">C9</text>
<text x="98.6" y="163.4">10k</text>
<text x="104.8" y="167.8">C10</text>
<text x="105.8" y="163.7">10k</text>
<text x="40.7" y="168.4" transform="rotate(-90 40.7 168.4)">IRLZ44N</text>
<text x="61.6" y="169.2" transform="rotate(-90 61.6 169.2)">IRLZ44N</text>
<text x="79.1" y="168.1" transform="rotate(-90 79.1 168.1)">IRLZ44N</text>
<text x="86.5" y="171.9" transform="rotate(-90 86.5 171.9)">100nf</text>
<text x="94.3" y="171.4" transform="rotate(-90 94.3 171.4)">100nf</text>
<text x="101.8" y="172.2" transform="rotate(-90 101.8 172.2)">100nf</text>
<text x="133.9" y="169.8">GND</text>
<text x="53.8" y="181.2">GND</text>
</g>
<g font-size="1.8" fill="#a90000">
<text x="33.6" y="30.2">3</text>
<text x="46.3" y="30.2">2</text>
<text x="40.4" y="37.5" transform="rotate(-90 40.4 37.5)">1</text>
<text x="233.4" y="41.3" transform="rotate(-90 233.4 41.3)">5</text>
<text x="258.8" y="38.8" transform="rotate(-90 258.8 38.8)">5</text>
<text x="149.6" y="45.2" transform="rotate(-90 149.6 45.2)">2</text>
<text x="224.1" y="44.2">8</text>
<text x="241.9" y="44.2">6</text>
<text x="241.9" y="46.7">7</text>
<text x="252" y="44.2">2</text>
<text x="264.7" y="44.2">4</text>
<text x="135.2" y="48">3</text>
<text x="135.2" y="53.1">4</text>
<text x="162.5" y="48">25</text>
<text x="162.5" y="50.5">35</text>
<text x="162.5" y="53.1">24</text>
<text x="224.1" y="49.3">1</text>
<text x="224.1" y="51.8">2</text>
<text x="241.9" y="51.8">4</text>
<text x="258.8" y="51.5" transform="rotate(-90 258.8 51.5)">3</text>
<text x="135.2" y="55.6">5</text>
<text x="162.5" y="55.6">34</text>
<text x="162.5" y="58.2">26</text>
<text x="233.4" y="56.6" transform="rotate(-90 233.4 56.6)">3</text>
<text x="34.9" y="63.2">3</text>
<text x="47.6" y="63.2">2</text>
<text x="162.5" y="60.7">29</text>
<text x="162.5" y="63.2">14</text>
<text x="162.5" y="65.8">16</text>
<text x="41.7" y="70.6" transform="rotate(-90 41.7 70.6)">1</text>
<text x="162.5" y="68.3">13</text>
<text x="162.5" y="70.9">23</text>
<text x="162.5" y="73.4">27</text>
<text x="162.5" y="75.9">28</text>
<text x="134.6" y="78.5">21</text>
<text x="134.6" y="81">22</text>
<text x="134.6" y="83.6">17</text>
<text x="162.5" y="78.5">30</text>
<text x="162.5" y="81">31</text>
<text x="162.5" y="83.6">33</text>
<text x="251.5" y="83.6">A4</text>
<text x="134.6" y="86.1">18</text>
<text x="134.6" y="88.6">20</text>
<text x="162.5" y="86.1">36</text>
<text x="162.5" y="88.6">37</text>
<text x="251.5" y="88.6">A5</text>
<text x="134.6" y="91.2">19</text>
<text x="162.5" y="91.2">10</text>
<text x="162.5" y="93.7">11</text>
<text x="251.4" y="91.2">B5</text>
<text x="162.5" y="96.3">12</text>
<text x="163.1" y="98.8">8</text>
<text x="163.1" y="101.3">9</text>
<text x="251.5" y="96.3">A7</text>
<text x="251.5" y="101.3">A6</text>
<text x="37.4" y="105.2">1</text>
<text x="163.1" y="103.9">6</text>
<text x="163.1" y="106.4">7</text>
<text x="37.4" y="110.2">2</text>
<text x="149.6" y="113.7" transform="rotate(-90 149.6 113.7)">1</text>
<text x="232.2" y="120.7" transform="rotate(-90 232.2 120.7)">S1</text>
<text x="239.8" y="120.6" transform="rotate(-90 239.8 120.6)">A1</text>
<text x="105.3" y="143.3">1</text>
<text x="105.3" y="145.8">2</text>
<text x="105.3" y="148.3">3</text>
<text x="37.8" y="154.4" transform="rotate(-90 37.8 154.4)">2</text>
<text x="58.2" y="154.4" transform="rotate(-90 58.2 154.4)">2</text>
<text x="75.9" y="154.4" transform="rotate(-90 75.9 154.4)">2</text>
<text x="105.3" y="150.9">4</text>
<text x="31" y="157.2">1</text>
<text x="37.8" y="162" transform="rotate(-90 37.8 162)">3</text>
<text x="51.4" y="157.2">1</text>
<text x="58.2" y="162" transform="rotate(-90 58.2 162)">3</text>
<text x="69.1" y="157.2">1</text>
<text x="75.9" y="162" transform="rotate(-90 75.9 162)">3</text>
</g>
</svg>
